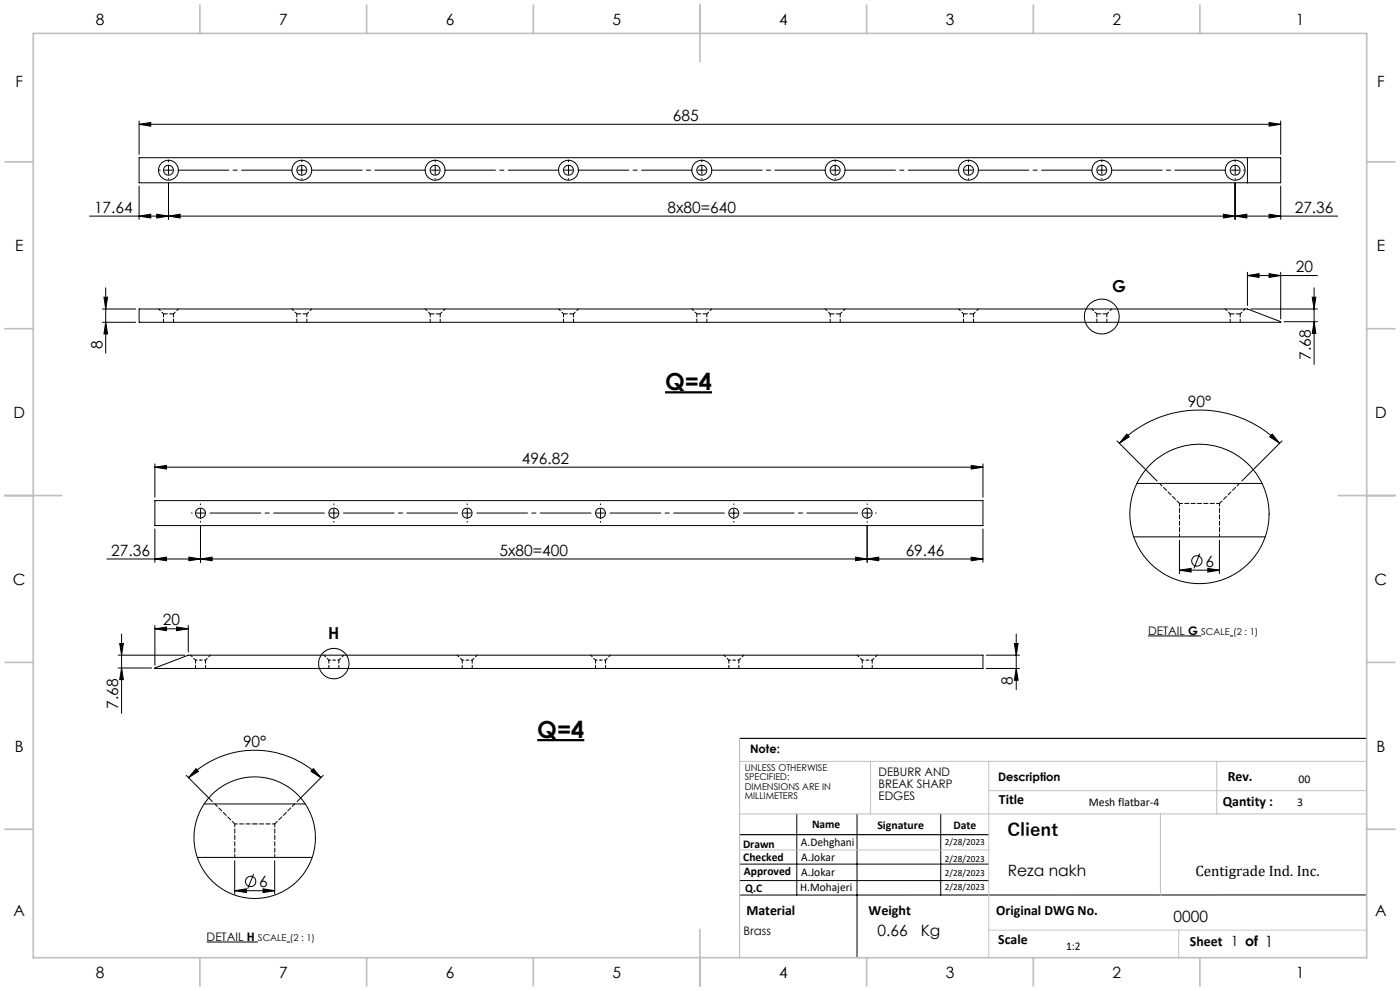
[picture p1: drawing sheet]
<svg xmlns="http://www.w3.org/2000/svg" width="420mm" height="297mm" viewBox="0 0 420 297" stroke-linecap="round" stroke-linejoin="round" font-family="sans-serif">
<path d="M199.5 117.6h14.1M161.2 221.8h14.1" fill="none" stroke="#000" stroke-width=".66" stroke-linecap="butt"/>
<g fill="none" stroke="#000" stroke-width=".3">
<path d="M41.7 37.2l3.5-.5v1.1zM41.7 36.3v10M41.7 37.2h342.5M380.7 36.7l3.5 .5-3.5 .6zM384.2 36.3v10M41.7 47.3h342.5v7.5h-342.5zM41.7 55.8v10M50.6 54.8v11M89.3 51h2.5M90.5 49.8v2.5M370.5 54.8v11M374.2 47.3v7.5"/>
<path d="M384.2 55.8v10M26.9 64.8h374.4M41.7 64.8l3.5-.6v1.1zM47 64.2l3.6 .6-3.6 .5zM50.6 64.8l3.4-.6v1.1zM367 64.2l3.5 .6-3.5 .5zM370.5 64.8l3.6-.6v1.1zM380.7 64.2l3.5 .6-3.5 .5zM30.7 92.6h10M30.7 96.6h10M31.2 89.1h1.1l-.6 3.5zM31.7 96.6l.6 3.5h-1.1z"/>
<path d="M31.7 86.3v19.6M41.7 92.6h332.5l10 3.8v.2h-342.5zM374.2 82.6l3.5-.6v1.1zM374.2 81.6v10M374.2 82.6h21M375.2 92.6h20M380.7 82l3.5 .6-3.5 .5zM384.2 81.6v14M385.2 96.4h10M393.7 89.1h1.1l-.6 3.5zM394.2 96.4l.6 3.5h-1.1zM394.2 86.3v22.9"/>
<path d="M46.5 139v10M291.4 139.5l3.5 .5-3.5 .6zM294.9 139v10M335.1 132.1l12 12.1M335.8 132.9a34 34 0 0 1 48.1 0M338 130.1l.8 .8-3 2zM381.7 130.1l2.2 2.8-3-2zM384.6 132.1l-12.1 12.1M46.5 158.5v10M46.5 150h248.4v7.5h-248.4zM46.5 140l3.5-.5v1.1zM46.5 140h248.4"/>
<path d="M60.1 157.5v11M218.9 153.8h2.5M220.1 152.5v2.5M260.1 157.5v11M294.9 158.5v10M341.1 144.9h37.5M32.1 167.5h262.8M46.5 167.5l3.5-.5v1.1zM56.7 167l3.4 .5-3.4 .6zM60.1 167.5l3.5-.5v1.1zM256.6 167l3.5 .5-3.5 .6zM260.1 167.5l3.5-.5v1.1z"/>
<path d="M291.4 167l3.5 .5-3.5 .6zM340.1 160.9h39.5M353.8 170.9l3.5-.5v1zM353.8 161.9v10M353.8 170.9h12M359.9 165.9l-1.7 4.5M362.3 170.4l3.5 .5-3.5 .5zM365.8 161.9v10M35.5 196.4h20M35.9 192.9h1.1l-.5 3.5zM36.5 190v23.8M46.5 188.5l3.5-.6v1.1z"/>
<path d="M46.5 187.5v11.9M46.5 188.5h10M53 187.9l3.5 .6-3.5 .5zM56.5 187.5v7.9M295.9 196.4h10M304.3 192.9h1.1l-.5 3.5zM304.9 190v16.7M344.4 190.6h12M359.4 190.6h1M369 190.6h1M35.5 200.2h10M36.5 200.2l.5 3.5h-1.1z"/>
<path d="M46.5 200.2l10-3.8h238.4v3.9zM295.9 200.3h10M304.9 200.3l.5 3.6h-1.1zM55.8 232.4l7.9 7.8M56.6 233.1a28.1 28.1 0 0 1 39.7 0M58.8 230.4l.7 .8-2.9 1.9zM94 230.4l2.3 2.7-3-1.9zM97 232.4l-7.9 7.8M59.2 257h34.5M61.2 240.9h30.4M70.4 257.9v10M82.4 257.9v10"/>
<path d="M221.9 259h74.7M239 243.9v24.3M257.1 243.9v43.1M282.2 243.9v24.3M70.4 266.9l3.5-.5v1.1zM70.4 266.9h12M76.1 261.9l-1.8 4.5M78.9 266.4l3.5 .5-3.5 .6zM221.9 263.9h74.7M410 268.2h-188.1M62 282.3h12M76.4 282.3h1"/>
<path d="M86 282.3h1"/>
<circle cx="50.5" cy="51" r="1.48"/>
<circle cx="50.5" cy="51" r="3"/>
<circle cx="90.5" cy="51" r="2.99"/>
<circle cx="90.5" cy="51" r="1.48"/>
<circle cx="130.5" cy="51" r="1.49"/>
<circle cx="130.5" cy="51" r="2.99"/>
<circle cx="170.5" cy="51" r="1.49"/>
<circle cx="170.5" cy="51" r="2.99"/>
<circle cx="210.5" cy="51" r="1.49"/>
<circle cx="210.5" cy="51" r="2.99"/>
<circle cx="250.5" cy="51" r="3"/>
<circle cx="250.5" cy="51" r="1.49"/>
<circle cx="290.5" cy="51" r="3"/>
<circle cx="290.5" cy="51" r="1.49"/>
<circle cx="330.5" cy="51" r="1.48"/>
<circle cx="330.5" cy="51" r="3"/>
<circle cx="370.5" cy="51" r="2.99"/>
<circle cx="370.5" cy="51" r="1.48"/>
<circle cx="330.5" cy="94.9" r="5.2"/>
<circle cx="60.1" cy="153.8" r="1.51"/>
<circle cx="100.2" cy="153.8" r="1.51"/>
<circle cx="140.1" cy="153.8" r="1.5"/>
<circle cx="180.1" cy="153.8" r="1.5"/>
<circle cx="220.1" cy="153.8" r="1.51"/>
<circle cx="260.1" cy="153.8" r="1.51"/>
<circle cx="359.8" cy="154" r="20.9"/>
<circle cx="359.1" cy="168.1" r="1.55"/>
<circle cx="100.2" cy="198.9" r="4.6"/>
<circle cx="76.4" cy="251" r="18.2"/>
<circle cx="75.2" cy="264.2" r="1.56"/>
</g>
<path d="M356.4 190.6h3M74 282.3h2.4" fill="none" stroke="#000" stroke-width=".33"/>
<g fill="none" stroke="#000" stroke-width=".3" stroke-dasharray="15.2 1.3 1.3 1.3">
<path d="M48.1 51h-.3M50.6 51h-1.3M50.6 51v1.2M50.6 51h1.2M50.6 51v-1.3M50.6 53.5v.2M50.6 48.5v-.3M90.6 53.5v.2M90.6 48.5v-.3M130.6 51h-1.3M130.6 51v1.2M130.6 51h1.2"/>
<path d="M130.6 51v-1.3M130.6 53.5v.2M130.6 48.5v-.3M170.6 51h-1.3M170.6 51v1.2M170.6 51h1.2M170.6 51v-1.3M170.6 53.5v.2M170.6 48.5v-.3M210.6 51h-1.3M210.6 51v1.2M210.6 51h1.2"/>
<path d="M210.6 51v-1.3M210.6 53.5v.2M210.6 48.5v-.3M250.6 51h-1.3M250.6 51v1.2M250.6 51h1.2M250.6 51v-1.3M250.6 53.5v.2M250.6 48.5v-.3M290.6 51h-1.3M290.6 51v1.2M290.6 51h1.2"/>
<path d="M290.6 51v-1.3M290.6 53.5v.2M290.6 48.5v-.3M330.6 51h-1.3M330.6 51v1.2M330.6 51h1.2M330.6 51v-1.3M330.6 53.5v.2M330.6 48.5v-.3M370.6 51h-1.3M370.6 51v1.2M370.6 51h1.2"/>
<path d="M370.6 51v-1.3M370.6 53.5v.2M370.6 48.5v-.3M373.1 51h.2M57.7 153.8h-.3M60.2 153.8h1.2M60.2 153.8v-1.3M60.2 153.8h-1.3M60.2 153.8v1.2M60.2 151.3v-.3M60.2 156.3v.2M100.2 153.8h1.2"/>
<path d="M100.2 153.8v-1.3M100.2 153.8h-1.3M100.2 153.8v1.2M100.2 151.3v-.3M100.2 156.3v.2M140.2 153.8h1.2M140.2 153.8v-1.3M140.2 153.8h-1.3M140.2 153.8v1.2M140.2 151.3v-.3M140.2 156.3v.2M180.2 153.8h1.2"/>
<path d="M180.2 153.8v-1.3M180.2 153.8h-1.3M180.2 153.8v1.2M180.2 151.3v-.3M180.2 156.3v.2M220.2 151.3v-.3M220.2 156.3v.2M260.2 153.8h1.2M260.2 153.8v-1.3M260.2 153.8h-1.3M260.2 153.8v1.2M260.2 151.3v-.3"/>
<path d="M260.2 156.3v.2M262.7 153.8h.2"/>
</g>
<g fill="none" stroke="#000" stroke-width=".3" stroke-dasharray="15.2 1.3 1.3 1.3" stroke-dashoffset="-.4">
<path d="M88.1 51h-35M128.1 51h-35M168.1 51h-35M208.1 51h-35M248.1 51h-35M288.1 51h-35M328.1 51h-35M368.1 51h-35M62.7 153.8h35M102.7 153.8h35M142.7 153.8h35M182.7 153.8h35"/>
<path d="M222.7 153.8h35"/>
</g>
<path d="M221.9 221.3h188.1M221.9 250.2h74.7" fill="none" stroke="#000" stroke-width=".35"/>
<path d="M221.9 228.2h188.1M261.2 228.2v15.7M296.6 228.2v58.8M296.6 237h113.4M365.1 228.2v15.7M221.9 243.9h188.1M221.9 254.7h74.7M348.1 243.9v24.3M296.6 278.8h113.4M353.6 278.8v8.2" fill="none" stroke="#c0c0c0" stroke-width=".3"/>
<path d="M221.9 221.3v65.7" fill="none" stroke="#c0c0c0" stroke-width=".35"/>
<g fill="none" stroke="#c0c0c0" stroke-width=".5">
<path d="M10 10h400v277h-400zM60 1.5v8.5M110 1.5v8.5M160 1.5v8.5M210 1.5v17M260 1.5v8.5M310 1.5v8.5M360 1.5v8.5M1.5 48.5h8.5M410 48.5h8.5M1.5 98.5h8.5M410 98.5h8.5"/>
<path d="M1.5 148.5h17M401.5 148.5h17M1.5 198.5h8.5M410 198.5h8.5M1.5 248.5h8.5M410 248.5h8.5M210 278.5v17M60 287v8.5M110 287v8.5M160 287v8.5M260 287v8.5M310 287v8.5"/>
<path d="M360 287v8.5"/>
</g>
<g fill="#000">
<path d="M41.7 37.2l3.5-.5v1.1zM380.7 36.7l3.5 .5-3.5 .6z"/>
<path d="M47 64.2l3.6 .6-3.6 .5zM41.7 64.8l3.5-.6v1.1z"/>
<path d="M370.5 64.8l3.6-.6v1.1zM380.7 64.2l3.5 .6-3.5 .5zM50.6 64.8l3.4-.6v1.1zM367 64.2l3.5 .6-3.5 .5z"/>
<path d="M31.2 89.1h1.1l-.6 3.5zM31.7 96.6l.6 3.5h-1.1zM304.3 192.9h1.1l-.5 3.5zM304.9 200.3l.5 3.6h-1.1zM35.9 192.9h1.1l-.5 3.5zM36.5 200.2l.5 3.5h-1.1z"/>
<path d="M374.2 82.6l3.5-.6v1.1zM380.7 82l3.5 .6-3.5 .5zM46.5 188.5l3.5-.6v1.1zM53 187.9l3.5 .6-3.5 .5z"/>
<path d="M394.2 96.4l.6 3.5h-1.1zM393.7 89.1h1.1l-.6 3.5z"/>
<path d="M381.7 130.1l2.2 2.8-3-2zM338 130.1l.8 .8-3 2zM94 230.4l2.3 2.7-3-1.9zM58.8 230.4l.7 .8-2.9 1.9z"/>
<path d="M291.4 139.5l3.5 .5-3.5 .6zM46.5 140l3.5-.5v1.1z"/>
<path d="M46.5 167.5l3.5-.5v1.1zM56.7 167l3.4 .5-3.4 .6zM60.1 167.5l3.5-.5v1.1zM256.6 167l3.5 .5-3.5 .6z"/>
<path d="M260.1 167.5l3.5-.5v1.1zM291.4 167l3.5 .5-3.5 .6z"/>
<path d="M353.8 170.9l3.5-.5v1zM362.3 170.4l3.5 .5-3.5 .5z"/>
<path d="M78.9 266.4l3.5 .5-3.5 .6zM70.4 266.9l3.5-.5v1.1z"/>
</g>
<path d="M49.1 94.1h3M89.1 94.1h3M129.1 94.1h3M169.1 94.1h3M209.1 94.1h3M249.1 94.1h3M289.1 94.1h3M329.1 94.1h3M369.1 94.1h3" fill="none" stroke="#000" stroke-width=".3" stroke-dasharray="1.3 .6" stroke-dashoffset=".1"/>
<g fill="none" stroke="#000" stroke-width=".3" stroke-dasharray="1.3 .6" stroke-dashoffset=".5">
<path d="M47.6 92.6l1.5 1.5M52.1 94.1l1.5-1.5M87.6 92.6l1.5 1.5M92.1 94.1l1.5-1.5M127.6 92.6l1.5 1.5M132.1 94.1l1.5-1.5M167.6 92.6l1.5 1.5M172.1 94.1l1.5-1.5M207.6 92.6l1.5 1.5M212.1 94.1l1.5-1.5M247.6 92.6l1.5 1.5M252.1 94.1l1.5-1.5"/>
<path d="M287.6 92.6l1.5 1.5M292.1 94.1l1.5-1.5M327.6 92.6l1.5 1.5M332.1 94.1l1.5-1.5M367.6 92.6l1.5 1.5M372.1 94.1l1.5-1.5M57.2 196.3l1.5 1.5M61.7 197.8l1.5-1.5M97.2 196.3l1.5 1.5M101.7 197.8l1.5-1.5M137.2 196.3l1.5 1.5M141.7 197.8l1.5-1.5"/>
<path d="M177.2 196.3l1.5 1.5M181.7 197.8l1.5-1.5M217.2 196.3l1.5 1.5M221.7 197.8l1.5-1.5M257.2 196.3l1.5 1.5M261.7 197.8l1.5-1.5M70.4 246.9h6M76.4 246.9h6"/>
</g>
<g fill="none" stroke="#000" stroke-width=".3" stroke-dasharray="1.3 .6" stroke-dashoffset=".3">
<path d="M49.1 94.1v2.5M52.1 96.6v-2.5M89.1 94.1v2.5M92.1 96.6v-2.5M129.1 94.1v2.5M132.1 96.6v-2.5M169.1 94.1v2.5M172.1 96.6v-2.5M209.1 94.1v2.5M212.1 96.6v-2.5M249.1 94.1v2.5M252.1 96.6v-2.5"/>
<path d="M289.1 94.1v2.5M292.1 96.6v-2.5M329.1 94.1v2.5M332.1 96.6v-2.5M369.1 94.1v2.5M372.1 96.6v-2.5M353.9 150.9h12M58.7 197.8v2.5M98.7 197.8v2.5M138.7 197.8v2.5M178.7 197.8v2.5M218.7 197.8v2.5"/>
<path d="M258.7 197.8v2.5M61.7 200.3v-2.5M101.7 200.3v-2.5M141.7 200.3v-2.5M181.7 200.3v-2.5M221.7 200.3v-2.5M261.7 200.3v-2.5"/>
</g>
<path d="M58.7 197.8h1.5M60.2 197.8h1.5M98.7 197.8h1.5M100.2 197.8h1.5M138.7 197.8h1.5M140.2 197.8h1.5M178.7 197.8h1.5M180.2 197.8h1.5M218.7 197.8h1.5M220.2 197.8h1.5M258.7 197.8h1.5M260.2 197.8h1.5" fill="none" stroke="#000" stroke-width=".3" stroke-dasharray="1.3 .6" stroke-dashoffset=".8"/>
<path d="M347.9 144.9l6 6M365.9 150.9l6-6M64.4 240.9l6 6M82.4 246.9l6-6" fill="none" stroke="#000" stroke-width=".3" stroke-dasharray="1.3 .6" stroke-dashoffset=".2"/>
<path d="M353.9 150.9v10M365.9 160.9v-10M70.4 246.9v10M82.4 256.9v-10" fill="none" stroke="#000" stroke-width=".3" stroke-dasharray="1.3 .6" stroke-dashoffset=".4"/>
<g font-size="7.1">
<text x="199.5" y="116.8">Q=4</text>
<text x="161.2" y="221.1">Q=4</text>
</g>
<text font-size="5.3" x="302.2" y="250.7">Client</text>
<g font-size="4.9">
<text x="333.6" y="87.6">G</text>
<text x="98.5" y="191.6">H</text>
</g>
<g font-size="4.7">
<text x="28.7" y="7.6">8</text>
<text x="83.7" y="7.6">7</text>
<text x="133.7" y="7.6">6</text>
<text x="183.7" y="7.6">5</text>
<text x="233.7" y="7.6">4</text>
<text x="283.7" y="7.6">3</text>
<text x="333.7" y="7.6">2</text>
<text x="388.7" y="7.6">1</text>
<text x="4.6" y="26.1">F</text>
<text x="413.1" y="26.1">F</text>
<text x="201.9" y="36.2">685</text>
<text x="28.2" y="63.7">17.64</text>
<text x="200.3" y="63.7">8x80=640</text>
<text x="388.4" y="63.7">27.36</text>
<text x="4.5" y="75.3">E</text>
<text x="413" y="75.3">E</text>
<text x="388.8" y="81.6">20</text>
<text x="30.7" y="104.6" transform="rotate(-90 30.7 104.6)">8</text>
<text x="393.2" y="107.9" transform="rotate(-90 393.2 107.9)">7.68</text>
<text x="4" y="125.3">D</text>
<text x="356.3" y="121.9">90°</text>
<text x="412.5" y="125.3">D</text>
<text x="156.5" y="139">496.82</text>
<text x="33.4" y="166.5">27.36</text>
<text x="149.9" y="166.5">5x80=400</text>
<text x="271.7" y="166.5">69.46</text>
<text x="361.6" y="169.8">6</text>
<text x="3.9" y="175.3">C</text>
<text x="412.4" y="175.3">C</text>
<text x="48.9" y="187.4">20</text>
<text x="303.9" y="205.4" transform="rotate(-90 303.9 205.4)">8</text>
<text x="35.5" y="212.5" transform="rotate(-90 35.5 212.5)">7.68</text>
<text x="4.4" y="225.3">B</text>
<text x="72.9" y="223.8">90°</text>
<text x="412.9" y="225.3">B</text>
<text x="302.3" y="262.6">Reza nakh</text>
<text x="77.8" y="265.9">6</text>
<text x="4" y="274.6">A</text>
<text x="412.5" y="274.6">A</text>
<text x="263.3" y="280.5">0.66</text>
<text x="276.2" y="280.5">Kg</text>
<text x="352.1" y="276.4">0000</text>
<text x="28.7" y="293.1">8</text>
<text x="83.7" y="293.1">7</text>
<text x="133.7" y="293.1">6</text>
<text x="183.7" y="293.1">5</text>
<text x="233.7" y="293.1">4</text>
<text x="283.7" y="293.1">3</text>
<text x="333.7" y="293.1">2</text>
<text x="388.7" y="293.1">1</text>
</g>
<text font-size="4.5" x="358.6" y="262.6">Centigrade Ind. Inc.</text>
<g font-size="4.2">
<text x="368.3" y="234.1">Rev.</text>
<text x="299.7" y="240.9">Title</text>
<text x="366.8" y="241.6">Qantity :</text>
<text x="223.9" y="274.2">Material</text>
<text x="260.6" y="274.2">Weight</text>
<text x="298.9" y="274.2">Original DWG No.</text>
<text x="299.5" y="282.8">Scale</text>
<text x="357" y="283.6">Sheet 1 of 1</text>
</g>
<g font-size="3.5">
<text x="344.4" y="190.2">DETAIL G</text>
<text x="225" y="225.7">Note:</text>
<text x="263.6" y="232.6">DEBURR AND</text>
<text x="263.6" y="236.1">BREAK SHARP</text>
<text x="263.6" y="239.7">EDGES</text>
<text x="299.4" y="234.1">Description</text>
<text x="389.6" y="234.7">00</text>
<text x="326.6" y="241.6">Mesh flatbar-4</text>
<text x="389.2" y="241.6">3</text>
<text x="243.6" y="248.1">Name</text>
<text x="263.2" y="248.5">Signature</text>
<text x="286" y="248.5">Date</text>
<text x="222.9" y="254">Drawn</text>
<text x="240.3" y="253.6">A.Dehghani</text>
<text x="240.4" y="257.9">A.Jokar</text>
<text x="223" y="258.1">Checked</text>
<text x="223.2" y="262.1">Approved</text>
<text x="240.4" y="262.4">A.Jokar</text>
<text x="223.6" y="267.4">Q.C</text>
<text x="240.1" y="267.1">H.Mohajeri</text>
<text x="62" y="281.9">DETAIL H</text>
<text x="223.1" y="280.2">Brass</text>
<text x="319.8" y="284.6">1:2</text>
</g>
<g font-size="2.8">
<text x="360.4" y="190.2">SCALE (2 : 1)</text>
<text x="223.4" y="231">UNLESS OTHERWISE</text>
<text x="223.4" y="233.8">SPECIFIED:</text>
<text x="223.4" y="236.7">DIMENSIONS ARE IN</text>
<text x="223.4" y="239.5">MILLIMETERS</text>
<text x="283.5" y="253.2">2/28/2023</text>
<text x="283.5" y="258.4">2/28/2023</text>
<text x="283.5" y="262.7">2/28/2023</text>
<text x="283.5" y="266.6">2/28/2023</text>
<text x="77.4" y="281.9">SCALE (2 : 1)</text>
</g>
</svg>
